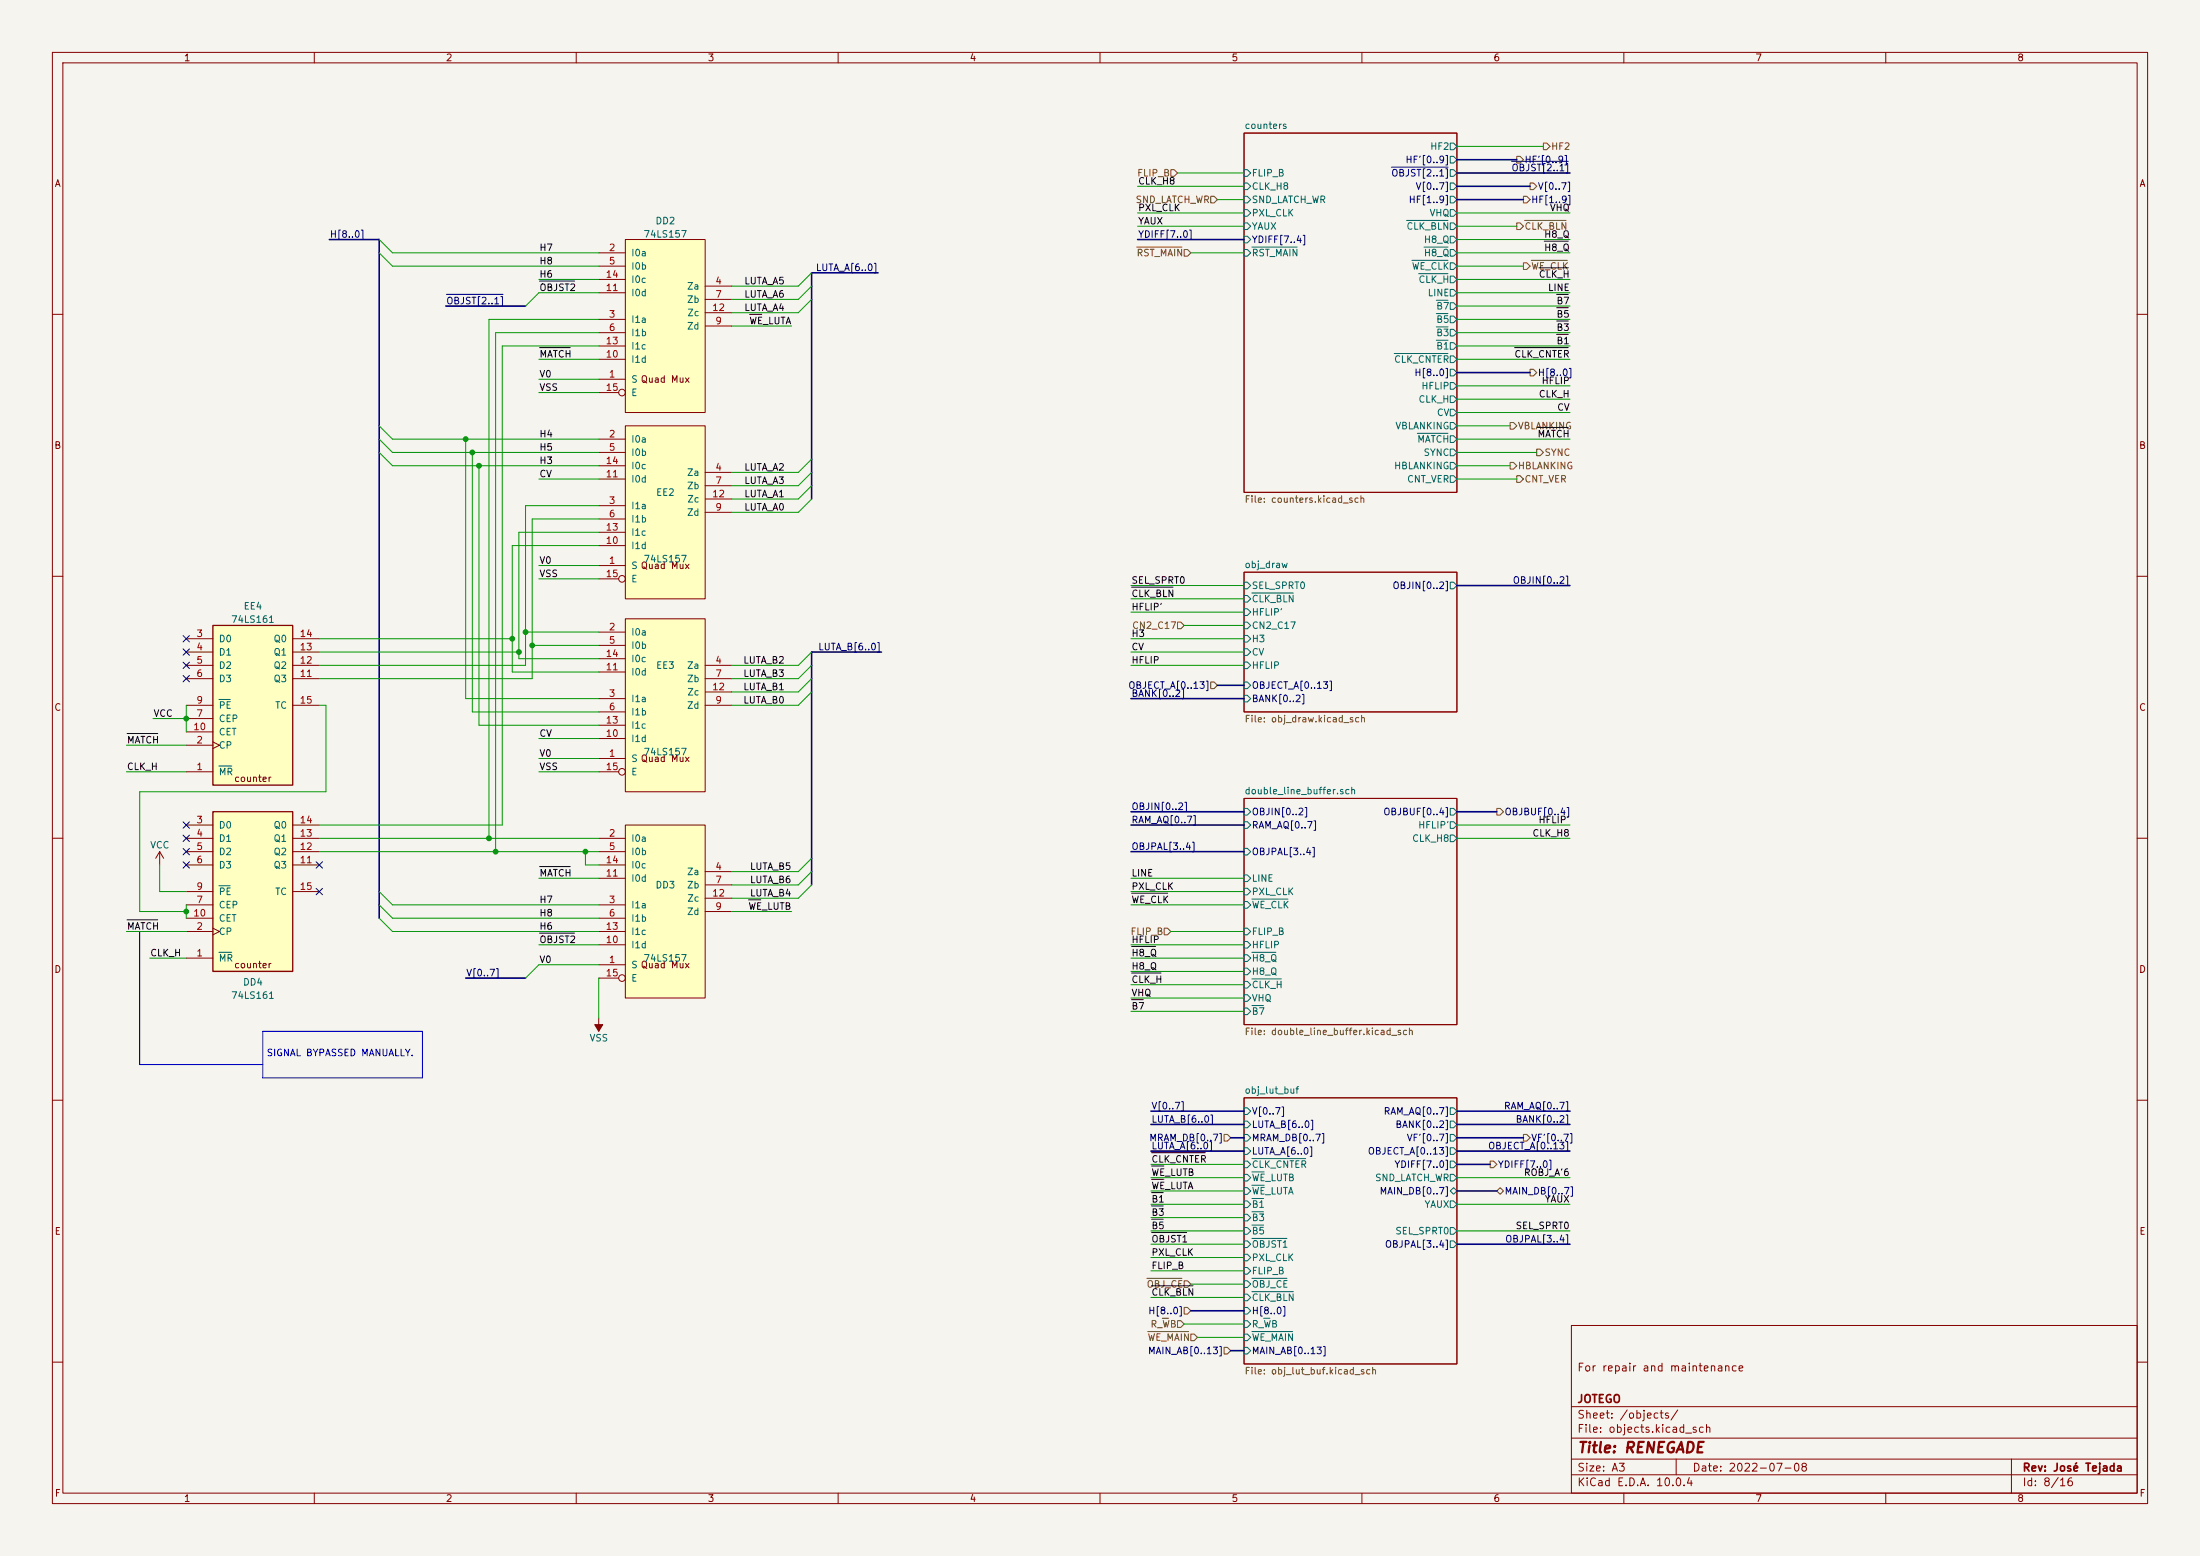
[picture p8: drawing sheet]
<svg xmlns="http://www.w3.org/2000/svg" width="420mm" height="297mm" viewBox="0 0 420 297" stroke-linecap="round" stroke-linejoin="round" font-family="sans-serif">
<path d="M0 0h420v297h-420z" fill="#f5f4ef" stroke="#f5f4ef" stroke-width=".19"/>
<g fill="none" stroke="#840000" stroke-width=".19">
<path d="M10 10h400v277h-400zM12 12h396v273h-396zM60 10v2M110 10v2M160 10v2M210 10v2M260 10v2M310 10v2M360 10v2M237.5 25.4h40.6v68.6h-40.6zM10 60h2M408 60h2"/>
<path d="M10 110h2M237.5 109.2h40.6v26.7h-40.6zM408 110h2M10 160h2M237.5 152.4h40.6v43.2h-40.6zM408 160h2M10 210h2M237.5 209.6h40.6v50.7h-40.6zM408 210h2M300 253h108v32h-108zM10 260h2M300 278.5h108"/>
<path d="M300 274.5h108M300 268.5h108M320 278.5v3M384 278.5v6.5M408 260h2M60 285v2M110 285v2M160 285v2M210 285v2M260 285v2M300 281.5h108M310 285v2"/>
<path d="M360 285v2"/>
</g>
<g fill="none" stroke="#006464" stroke-width=".19">
<path d="M237.5 32.4h.6l.7 .6-.7 .7h-.6zM237.5 37.5h.6l.7 .6-.7 .6h-.6zM237.5 34.9h.6l.7 .7-.7 .6h-.6zM276.9 29.8h.6l.6 .7-.6 .6h-.6zM276.9 32.4h.6l.6 .6-.6 .7h-.6zM276.9 34.9h.6l.6 .7-.6 .6h-.6zM276.9 37.5h.6l.6 .6-.6 .6h-.6zM276.9 27.3h.6l.6 .6-.6 .7h-.6zM237.5 42.5h.6l.7 .7-.7 .6h-.6zM237.5 40h.6l.7 .6-.7 .7h-.6zM237.5 47.6h.6l.7 .7-.7 .6h-.6zM237.5 45.1h.6l.7 .6-.7 .7h-.6z"/>
<path d="M239 47.2h8.6M268.5 42.1h7.9M269.5 49.7h6.9M270.8 52.2h5.6M271.8 47.2h4.6M274.2 59.9h2.2M274.2 57.3h2.2M276.9 42.5h.6l.6 .7-.6 .6h-.6zM276.9 40h.6l.6 .6-.6 .7h-.6zM276.9 45.1h.6l.6 .6-.6 .7h-.6zM276.9 47.6h.6l.6 .7-.6 .6h-.6zM276.9 50.2h.6l.6 .6-.6 .6h-.6z"/>
<path d="M276.9 52.7h.6l.6 .6-.6 .7h-.6zM276.9 55.2h.6l.6 .7-.6 .6h-.6zM276.9 57.8h.6l.6 .6-.6 .7h-.6zM266.2 67.5h10.2M274.2 62.4h2.2M274.2 64.9h2.2M276.9 67.9h.6l.6 .7-.6 .6h-.6zM276.9 78.1h.6l.6 .6-.6 .7h-.6zM276.9 75.6h.6l.6 .6-.6 .6h-.6zM276.9 70.5h.6l.6 .6-.6 .7h-.6zM276.9 73h.6l.6 .7-.6 .6h-.6zM276.9 62.9h.6l.6 .6-.6 .6h-.6z"/>
<path d="M276.9 60.3h.6l.6 .7-.6 .6h-.6zM276.9 65.4h.6l.6 .6-.6 .7h-.6zM270.6 82.7h5.8M276.9 88.3h.6l.6 .6-.6 .6h-.6zM276.9 80.6h.6l.6 .7-.6 .6h-.6zM276.9 83.2h.6l.6 .6-.6 .7h-.6zM276.9 85.7h.6l.6 .7-.6 .6h-.6zM276.9 90.8h.6l.6 .6-.6 .7h-.6zM237.5 111.1h.6l.7 .7-.7 .6h-.6zM237.5 113.7h.6l.7 .6-.7 .6h-.6zM237.5 116.2h.6l.7 .6-.7 .7h-.6zM237.5 118.7h.6l.7 .7-.7 .6h-.6z"/>
<path d="M239 113.2h7.9M276.9 111.1h.6l.6 .7-.6 .6h-.6zM237.5 132.7h.6l.7 .7-.7 .6h-.6zM237.5 121.3h.6l.7 .6-.7 .7h-.6zM237.5 123.8h.6l.7 .7-.7 .6h-.6zM237.5 130.2h.6l.7 .6-.7 .6h-.6zM237.5 126.4h.6l.7 .6-.7 .6h-.6zM237.5 156.8h.6l.7 .7-.7 .6h-.6zM237.5 154.3h.6l.7 .6-.7 .7h-.6zM276.9 154.3h.6l.6 .6-.6 .7h-.6zM276.9 156.8h.6l.6 .7-.6 .6h-.6zM276.9 159.4h.6l.6 .6-.6 .7h-.6z"/>
<path d="M237.5 167h.6l.7 .6-.7 .7h-.6zM237.5 169.5h.6l.7 .7-.7 .6h-.6zM237.5 172.1h.6l.7 .6-.7 .7h-.6zM237.5 179.7h.6l.7 .6-.7 .7h-.6zM237.5 177.2h.6l.7 .6-.7 .6h-.6zM237.5 161.9h.6l.7 .7-.7 .6h-.6zM239 171.6h6.9M237.5 192.4h.6l.7 .6-.7 .7h-.6zM237.5 182.2h.6l.7 .7-.7 .6h-.6zM237.5 184.8h.6l.7 .6-.7 .7h-.6zM237.5 187.3h.6l.7 .7-.7 .6h-.6zM237.5 189.9h.6l.7 .6-.7 .6h-.6z"/>
<path d="M239 191.9h2.2M239 181.8h4.6M239 186.9h5.6M237.5 211.5h.6l.7 .6-.7 .6h-.6zM237.5 214h.6l.7 .6-.7 .7h-.6zM237.5 219.1h.6l.7 .6-.7 .6h-.6zM237.5 216.5h.6l.7 .7-.7 .6h-.6zM276.9 214h.6l.6 .6-.6 .7h-.6zM276.9 219.1h.6l.6 .6-.6 .6h-.6zM276.9 216.5h.6l.6 .7-.6 .6h-.6zM276.9 211.5h.6l.6 .6-.6 .6h-.6zM237.5 221.6h.6l.7 .6-.7 .7h-.6z"/>
<path d="M237.5 224.2h.6l.7 .6-.7 .6h-.6zM237.5 234.3h.6l.7 .6-.7 .7h-.6zM237.5 226.7h.6l.7 .6-.7 .7h-.6zM237.5 236.9h.6l.7 .6-.7 .6h-.6zM237.5 239.4h.6l.7 .6-.7 .7h-.6zM237.5 229.2h.6l.7 .7-.7 .6h-.6zM237.5 231.8h.6l.7 .6-.7 .6h-.6zM239 221.1h10.3M239 223.7h2.3M239 233.8h2.2M239 226.2h2.3M239 236.4h6.7"/>
<path d="M239 228.8h2.2M239 231.3h2.2M276.9 234.3h.6l.6 .6-.6 .7h-.6zM276.9 224.2h.6l.6 .6-.6 .6h-.6zM276.9 221.6h.6l.6 .6-.6 .7h-.6zM276.9 236.9h.6l.6 .6-.6 .6h-.6zM276.9 227.3l.6-.6 .6 .6-.6 .7zM276.9 229.2h.6l.6 .7-.6 .6h-.6zM237.5 241.9h.6l.7 .7-.7 .6h-.6zM237.5 247h.6l.7 .6-.7 .7h-.6zM237.5 244.5h.6l.7 .6-.7 .6h-.6zM237.5 249.6h.6l.7 .6-.7 .6h-.6z"/>
<path d="M237.5 257.2h.6l.7 .6-.7 .6h-.6zM237.5 252.1h.6l.7 .6-.7 .7h-.6zM237.5 254.6h.6l.7 .7-.7 .6h-.6zM239 246.5h7.9M239 244h6.7M239 254.2h7.8M241.2 251.6h1.2"/>
</g>
<path d="M265.6 31.9h10.8" fill="none" stroke="#000084" stroke-width=".19"/>
<path d="M119.4 81.3h15.2v33h-15.2z" fill="#ffffc2"/>
<g fill="none" stroke="#840000" stroke-width=".19">
<path d="M114.3 83.8h5.1M114.3 96.5h5.1M114.3 86.4h5.1M114.3 99.1h5.1M114.3 91.4h5.1M114.3 88.9h5.1M119.4 81.3h15.2v33h-15.2zM134.6 90.2h5.1M134.6 92.7h5.1M134.6 97.8h5.1M134.6 95.3h5.1M114.3 108h5.1"/>
<path d="M114.3 104.1h5.1M114.3 101.6h5.1M114.3 110.5h3.8"/>
<circle cx="118.7" cy="110.5" r=".63"/>
</g>
<path d="M119.4 118.1h15.2v33h-15.2z" fill="#ffffc2"/>
<g fill="none" stroke="#840000" stroke-width=".19">
<path d="M119.4 118.1h15.2v33h-15.2zM114.3 120.7h5.1M114.3 133.4h5.1M114.3 123.2h5.1M114.3 135.9h5.1M114.3 128.3h5.1M114.3 138.4h5.1M114.3 125.7h5.1M134.6 127h5.1M134.6 129.5h5.1M134.6 134.6h5.1M134.6 132.1h5.1"/>
<path d="M114.3 144.8h5.1M114.3 141h5.1M114.3 147.3h3.8"/>
<circle cx="118.7" cy="147.3" r=".63"/>
</g>
<path d="M119.4 157.5h15.2v33h-15.2z" fill="#ffffc2"/>
<g fill="none" stroke="#840000" stroke-width=".19">
<path d="M119.4 157.5h15.2v33h-15.2zM114.3 160h5.1M114.3 172.7h5.1M114.3 162.6h5.1M114.3 175.3h5.1M114.3 167.6h5.1M114.3 177.8h5.1M114.3 165.1h5.1M134.6 166.4h5.1M134.6 168.9h5.1M134.6 174h5.1M134.6 171.5h5.1"/>
<path d="M114.3 184.2h5.1M114.3 180.3h5.1M114.3 186.7h3.8"/>
<circle cx="118.7" cy="186.7" r=".63"/>
</g>
<path d="M40.6 154.9h15.3v30.5h-15.3z" fill="#ffffc2"/>
<path d="M40.6 154.9h15.3v30.5h-15.3z" fill="none" stroke="#840000" stroke-width=".25"/>
<g fill="none" stroke="#840000" stroke-width=".19">
<path d="M35.6 157.5h5M55.9 157.5h5.1M30.5 162.6l-.8 1.2M30.5 162.6l.7 1.2M30.5 162.6v2.5M35.6 177.8h5M35.6 160h5M35.6 162.6h5M35.6 165.1h5M35.6 172.7h5M35.6 170.2h5M35.6 175.3h5"/>
<path d="M40.6 177.2l1.3 .6-1.3 .6M55.9 160h5.1M55.9 162.6h5.1M55.9 165.1h5.1M55.9 170.2h5.1M35.6 182.9h5"/>
</g>
<path d="M41.8 169.1h2.1M41.8 181.8h2.5" fill="none" stroke="#006464" stroke-width=".19"/>
<path d="M40.6 119.4h15.3v30.5h-15.3z" fill="#ffffc2"/>
<path d="M40.6 119.4h15.3v30.5h-15.3z" fill="none" stroke="#840000" stroke-width=".25"/>
<g fill="none" stroke="#840000" stroke-width=".19">
<path d="M35.6 121.9h5M35.6 124.5h5M35.6 127h5M35.6 129.5h5M35.6 137.2h5M35.6 134.6h5M35.6 139.7h5M55.9 121.9h5.1M55.9 124.5h5.1M55.9 127h5.1M55.9 129.5h5.1M55.9 134.6h5.1"/>
<path d="M35.6 147.3h5M35.6 142.2h5M40.6 141.6l1.3 .6-1.3 .7M114.3 194.3v2.6"/>
</g>
<path d="M41.8 133.5h2.1M41.8 146.2h2.5" fill="none" stroke="#006464" stroke-width=".19"/>
<path d="M113.5 195.6h1.6l-.8 1.3z" fill="#840000" stroke="#840000" stroke-width=".19"/>
<path d="M119.4 45.7h15.2v33h-15.2z" fill="#ffffc2"/>
<g fill="none" stroke="#840000" stroke-width=".19">
<path d="M114.3 48.3h5.1M114.3 50.8h5.1M114.3 55.9h5.1M114.3 53.3h5.1M119.4 45.7h15.2v33h-15.2zM134.6 54.6h5.1M134.6 57.2h5.1M134.6 59.7h5.1M114.3 72.4h5.1M114.3 61h5.1M114.3 63.5h5.1M114.3 68.6h5.1"/>
<path d="M114.3 66h5.1M114.3 74.9h3.8M134.6 62.2h5.1"/>
<circle cx="118.7" cy="74.9" r=".63"/>
</g>
<g fill="none" stroke="#725600" stroke-width=".19">
<path d="M223.5 32.4h.7l.6 .6-.6 .7h-.7zM231.1 37.5h.7l.6 .6-.6 .6h-.7zM289.6 29.8h.6l.6 .7-.6 .6h-.6zM290.8 37.5h.7l.6 .6-.6 .6h-.7zM292.1 34.9h.6l.7 .7-.7 .6h-.6zM294.6 27.3h.7l.6 .6-.6 .7h-.7zM217 47.2h8.6M226.1 47.6h.6l.6 .7-.6 .6h-.6zM289.6 42.5h.6l.6 .7-.6 .6h-.6zM290.8 50.2h.7l.6 .6-.6 .6h-.7zM291.1 42.1h7.9M292.3 49.7h6.9"/>
<path d="M292.1 70.5h.6l.7 .6-.7 .7h-.6zM288.3 80.6h.6l.7 .7-.7 .6h-.6zM288.3 88.3h.6l.7 .6-.7 .6h-.6zM289.6 90.8h.6l.6 .6-.6 .7h-.6zM293.4 85.7h.6l.6 .7-.6 .6h-.6zM224.8 118.7h.6l.7 .7-.7 .6h-.6zM231.1 130.2h.7l.6 .6-.6 .6h-.7zM285.7 154.3h.7l.6 .6-.6 .7h-.7zM222.2 177.2h.7l.6 .6-.6 .6h-.7zM233.7 216.5h.6l.6 .7-.6 .6h-.6zM290.8 216.5h.7l.6 .7-.6 .6h-.7zM284.5 221.6h.6l.6 .6-.6 .7h-.6z"/>
<path d="M285.7 227.3l.7-.6 .6 .6-.6 .7zM218.9 244h6.7M219.1 254.2h7.8M221.9 251.6h1.2M224.8 252.1h.6l.7 .6-.7 .7h-.6zM226.1 249.6h.6l.6 .6-.6 .6h-.6zM226.1 244.5h.6l.6 .6-.6 .6h-.6zM227.3 254.6h.7l.6 .7-.6 .6h-.7zM233.7 257.2h.6l.6 .6-.6 .6h-.6z"/>
</g>
<g fill="none" stroke="#0f0f0f" stroke-width=".19">
<path d="M103 53.7h6.7M293.8 51.1h5.6M294.8 46h4.6M297.2 56.2h2.2M297.2 58.7h2.2M103 66.4h5.9M143.1 60h2.3M289.1 66.4h10.3M297.2 61.3h2.2M297.2 63.8h2.2M293.5 81.6h5.9M216 112.1h7.9"/>
<path d="M24.3 140h5.8M24.3 175.6h5.8M103 178.1h6.7M103 165.4h5.9M142.9 171.8h2.3M216 170.5h6.9M216 190.8h2.3M216 185.7h5.6M216 180.7h4.6M219.8 230.2h2.3M219.8 232.7h2.3M219.8 235.3h6.7"/>
<path d="M219.8 225.1h2.4M219.8 222.6h2.4M219.8 220h10.3M219.8 227.6h2.3M219.8 245.4h7.9"/>
</g>
<g fill="none" stroke="#000084" stroke-width=".19">
<path d="M288.6 30.8h10.8M85.2 56.2h10.8M35 128.9l1.2 1.2M35 123.9l1.2 1.2M35 126.4l1.2 1.2M35 121.3l1.2 1.2M36.2 128.9l-1.2 1.2M36.2 123.9l-1.2 1.2M36.2 126.4l-1.2 1.2M36.2 121.3l-1.2 1.2M35 159.4l1.2 1.2M35 156.9l1.2 1.2"/>
<path d="M36.2 159.4l-1.2 1.2M36.2 156.9l-1.2 1.2M35 164.5l1.2 1.2M35 162l1.2 1.2M36.2 164.5l-1.2 1.2M36.2 162l-1.2 1.2M60.4 169.6l1.2 1.2M60.4 164.5l1.2 1.2M61.6 169.6l-1.2 1.2M61.6 164.5l-1.2 1.2"/>
</g>
<path d="M26.7 177.8v25.4h23.5M50.2 196.9h30.4v8.8h-30.4z" fill="none" stroke="#0000c2" stroke-width=".19"/>
<g fill="none" stroke="#000084" stroke-width=".3">
<path d="M278.1 30.5h11.5M278.1 38.1h12.7M278.1 33h21.6M278.1 35.6h14M62.9 45.7h9.5v129.6M85.1 58.4h15.2M167.6 52.1h-12.7v43.2M217.2 45.7h20.3M278.1 71.1h14M278.1 111.8h21.6M168.3 124.5h-13.4v44.4M215.9 133.4h21.6"/>
<path d="M232.4 130.8h5.1M215.9 157.5h21.6M215.9 154.9h21.6M278.1 154.9h7.6M215.9 162.6h21.6M88.9 186.7h11.4M219.7 219.7h17.8M219.7 212.1h17.8M219.7 214.6h17.8M234.9 217.2h2.6M278.1 219.7h21.6M278.1 212.1h21.6"/>
<path d="M278.1 214.6h21.6M278.1 217.2h12.7M278.1 237.5h21.6M278.1 222.2h6.4M278.1 227.3h7.6M227.3 250.2h10.2M234.9 257.8h2.6"/>
</g>
<g fill="none" stroke="#009600" stroke-width=".19">
<path d="M217.2 35.6h20.3M224.8 33h12.7M232.4 38.1h5.1M278.1 27.9h16.5M72.4 48.3l2.5 2.5h39.4M72.4 45.7l2.5 2.6h39.4M102.9 53.3h11.4M114.3 55.9h-11.4l-2.6 2.5M154.9 54.6l-2.5 2.6h-12.7M154.9 52.1l-2.5 2.5h-12.7M154.9 57.2l-2.5 2.5h-12.7M217.2 43.2h20.3"/>
<path d="M217.2 40.6h20.3M227.3 48.3h10.2M278.1 43.2h11.5M278.1 40.6h21.6M278.1 58.4h21.6M278.1 55.9h21.6M278.1 50.8h12.7M278.1 48.3h21.6M278.1 45.7h21.6M278.1 53.3h21.6M102.9 68.6h11.4M102.9 74.9h11.4"/>
<path d="M102.9 72.4h11.4M114.3 66h-18.4v91.5h-34.9M114.3 61h-21v99M114.3 63.5h-19.7v99.1M139.7 62.2h11.4M278.1 61h21.6M278.1 68.6h21.6M278.1 63.5h21.6M278.1 76.2h21.6M278.1 78.7h21.6M278.1 73.7h21.6M278.1 66h21.6"/>
<path d="M72.4 86.4l2.5 2.5h39.4M72.4 81.3l2.5 2.5h39.4M72.4 83.8l2.5 2.6h39.4M88.9 83.8v49.6h25.4M90.2 86.4v49.5h24.1M91.4 88.9v49.5h22.9M102.9 91.4h11.4M114.3 96.5h-14v30.5h-39.3M114.3 99.1h-12.7v30.4h-40.6M154.9 90.2l-2.5 2.5h-12.7M154.9 92.7l-2.5 2.6h-12.7M154.9 87.6l-2.5 2.6h-12.7"/>
<path d="M154.9 95.3l-2.5 2.5h-12.7M278.1 88.9h10.2M278.1 83.8h21.6M278.1 91.4h11.5M278.1 86.4h15.3M278.1 81.3h10.2M102.9 110.5h11.4M102.9 108h11.4M114.3 101.6h-15.2v24.1h15.2M114.3 104.1h-16.5v24.2h16.5M215.9 111.8h21.6M215.9 114.3h21.6"/>
<path d="M215.9 116.8h21.6M226.1 119.4h11.4M29.2 137.2h6.4M35.6 134.6v5.1M61 121.9h36.8M61 124.5h38.1M61 134.6h1.2v16.5h-35.5v22.9h8.9M100.3 120.7h14M101.6 123.2h12.7M154.9 124.5l-2.5 2.5h-12.7M154.9 127l-2.5 2.5h-12.7M154.9 129.5l-2.5 2.6h-12.7"/>
<path d="M154.9 132.1l-2.5 2.5h-12.7M215.9 127h21.6M215.9 121.9h21.6M215.9 124.5h21.6M24.1 147.3h11.5M24.1 142.2h11.5M102.9 147.3h11.4M102.9 141h11.4M102.9 144.8h11.4M278.1 157.5h21.6M24.1 177.8h11.5M30.5 165.1v5.1h5.1"/>
<path d="M35.6 172.7v2.6M61 162.6h53.3M61 160h53.3M72.4 170.2l2.5 2.5h39.4M72.4 175.3l2.5 2.5h39.4M72.4 172.7l2.5 2.6h39.4M102.9 167.6h11.4M111.8 162.6v2.5h2.5M139.7 174h11.4M154.9 163.8l-2.5 2.6h-12.7M154.9 166.4l-2.5 2.5h-12.7M154.9 168.9l-2.5 2.6h-12.7"/>
<path d="M215.9 172.7h21.6M215.9 170.2h21.6M215.9 167.6h21.6M223.5 177.8h14M278.1 160h21.6M28.6 182.9h7M102.9 180.3h11.4M114.3 186.7v7.6M114.3 184.2h-11.4l-2.6 2.5M215.9 180.3h21.6M215.9 182.9h21.6M215.9 185.4h21.6"/>
<path d="M215.9 190.5h21.6M215.9 188h21.6M215.9 193h21.6M219.7 227.3h17.8M219.7 237.5h17.8M219.7 232.4h17.8M219.7 234.9h17.8M219.7 229.9h17.8M219.7 222.2h17.8M219.7 224.8h17.8M278.1 234.9h21.6M278.1 229.9h21.6"/>
<path d="M278.1 224.8h21.6M219.7 242.6h17.8M219.7 240h17.8M219.7 247.6h17.8M226.1 252.7h11.4M227.3 245.1h10.2M228.6 255.3h8.9"/>
</g>
<g fill="#009600" stroke="#009600" stroke-width=".19">
<circle cx="35.6" cy="174" r=".46"/>
<circle cx="35.6" cy="137.2" r=".46"/>
<circle cx="91.4" cy="88.9" r=".46"/>
<circle cx="90.2" cy="86.4" r=".46"/>
<circle cx="88.9" cy="83.8" r=".46"/>
<circle cx="94.6" cy="162.6" r=".46"/>
<circle cx="93.3" cy="160" r=".46"/>
<circle cx="111.8" cy="162.6" r=".46"/>
<circle cx="100.3" cy="120.7" r=".46"/>
<circle cx="97.8" cy="121.9" r=".46"/>
<circle cx="99.1" cy="124.5" r=".46"/>
<circle cx="101.6" cy="123.2" r=".46"/>
</g>
<text font-size="2" fill="#840000" x="301" y="277.8">Title: RENEGADE</text>
<g font-size="1.5" fill="#840000">
<text x="301" y="262.1">For repair and maintenance</text>
<text x="301" y="268.1">JOTEGO</text>
<text x="301" y="273.8">File: objects.kicad_sch</text>
<text x="301" y="271.1">Sheet: /objects/</text>
<text x="301" y="281.2">Size: A3</text>
<text x="323" y="281.2">Date: 2022-07-08</text>
<text x="386" y="281.2">Rev: José Tejada</text>
<text x="301" y="284">KiCad E.D.A. 10.0.4</text>
<text x="386" y="284">Id: 8/16</text>
</g>
<g font-size="1.3" fill="#840000">
<text x="35" y="12">1</text>
<text x="85" y="12">2</text>
<text x="135" y="12">3</text>
<text x="185" y="12">4</text>
<text x="235" y="12">5</text>
<text x="285" y="12">6</text>
<text x="335" y="12">7</text>
<text x="385" y="12">8</text>
<text x="10.3" y="36">A</text>
<text x="408.3" y="36">A</text>
<text x="10.3" y="86">B</text>
<text x="408.2" y="86">B</text>
<text x="10.3" y="136">C</text>
<text x="408.2" y="136">C</text>
<text x="44.6" y="149.6">counter</text>
<text x="10.3" y="186">D</text>
<text x="44.6" y="185.1">counter</text>
<text x="408.2" y="186">D</text>
<text x="10.3" y="236">E</text>
<text x="408.3" y="236">E</text>
<text x="10.3" y="286">F</text>
<text x="35" y="287">1</text>
<text x="85" y="287">2</text>
<text x="135" y="287">3</text>
<text x="185" y="287">4</text>
<text x="235" y="287">5</text>
<text x="285" y="287">6</text>
<text x="335" y="287">7</text>
<text x="385" y="287">8</text>
<text x="408.3" y="286">F</text>
</g>
<g font-size="1.3" fill="#006464">
<text x="237.5" y="24.9">counters</text>
<text x="272.9" y="28.9">HF2</text>
<text x="238.9" y="34">FLIP_B</text>
<text x="238.9" y="41.6">PXL_CLK</text>
<text x="238.9" y="39.1">SND_LATCH_WR</text>
<text x="238.9" y="36.5">CLK_H8</text>
<text x="272.8" y="41.6">VHQ</text>
<text x="122.8" y="45.7">74LS157</text>
<text x="125" y="43.1">DD2</text>
<text x="238.9" y="44.2">YAUX</text>
<text x="268.4" y="44.2">CLK_BLN</text>
<text x="271.7" y="46.7">H8_Q</text>
<text x="120.4" y="49.2">I0a</text>
<text x="120.4" y="51.8">I0b</text>
<text x="238.9" y="49.2">RST_MAIN</text>
<text x="269.4" y="51.8">WE_CLK</text>
<text x="271.7" y="49.2">H8_Q</text>
<text x="120.4" y="56.9">I0d</text>
<text x="120.4" y="54.3">I0c</text>
<text x="131" y="55.6">Za</text>
<text x="131" y="58.1">Zb</text>
<text x="270.7" y="54.3">CLK_H</text>
<text x="272.4" y="56.9">LINE</text>
<text x="274.1" y="59.4">B7</text>
<text x="120.4" y="61.9">I1a</text>
<text x="120.4" y="64.5">I1b</text>
<text x="131" y="63.2">Zd</text>
<text x="131.1" y="60.7">Zc</text>
<text x="274.1" y="64.5">B3</text>
<text x="274.1" y="61.9">B5</text>
<text x="120.4" y="69.6">I1d</text>
<text x="120.4" y="67">I1c</text>
<text x="266" y="69.6">CLK_CNTER</text>
<text x="274.1" y="67">B1</text>
<text x="120.4" y="73.4">S Quad Mux</text>
<text x="120.4" y="75.9">E</text>
<text x="270.7" y="77.2">CLK_H</text>
<text x="271.2" y="74.6">HFLIP</text>
<text x="266.3" y="82.3">VBLANKING</text>
<text x="274.2" y="79.7">CV</text>
<text x="120.4" y="84.8">I0a</text>
<text x="120.4" y="87.3">I0b</text>
<text x="120.4" y="89.9">I0c</text>
<text x="266" y="89.9">HBLANKING</text>
<text x="270.4" y="84.8">MATCH</text>
<text x="271.7" y="87.3">SYNC</text>
<text x="120.4" y="92.4">I0d</text>
<text x="125.1" y="95">EE2</text>
<text x="131" y="91.1">Za</text>
<text x="131" y="93.7">Zb</text>
<text x="268.5" y="92.4">CNT_VER</text>
<text x="120.4" y="97.5">I1a</text>
<text x="120.4" y="100">I1b</text>
<text x="131" y="98.8">Zd</text>
<text x="131.1" y="96.2">Zc</text>
<text x="120.4" y="105.1">I1d</text>
<text x="120.4" y="102.6">I1c</text>
<text x="122.8" y="107.7">74LS157</text>
<text x="120.4" y="108.9">S Quad Mux</text>
<text x="120.4" y="111.5">E</text>
<text x="237.5" y="108.7">obj_draw</text>
<text x="238.9" y="112.7">SEL_SPRT0</text>
<text x="44" y="119.2">74LS161</text>
<text x="46.4" y="116.7">EE4</text>
<text x="238.9" y="115.3">CLK_BLN</text>
<text x="238.9" y="117.8">HFLIP'</text>
<text x="41.7" y="122.9">D0</text>
<text x="41.7" y="125.4">D1</text>
<text x="52.1" y="125.4">Q1</text>
<text x="52.1" y="122.9">Q0</text>
<text x="120.4" y="121.6">I0a</text>
<text x="120.4" y="124.2">I0b</text>
<text x="238.9" y="120.4">CN2_C17</text>
<text x="238.9" y="122.9">H3</text>
<text x="238.9" y="125.4">CV</text>
<text x="41.7" y="128">D2</text>
<text x="41.7" y="130.5">D3</text>
<text x="52.1" y="130.5">Q3</text>
<text x="52.1" y="128">Q2</text>
<text x="120.4" y="129.2">I0d</text>
<text x="120.4" y="126.7">I0c</text>
<text x="125.1" y="128">EE3</text>
<text x="131" y="128">Za</text>
<text x="131" y="130.5">Zb</text>
<text x="238.9" y="128">HFLIP</text>
<text x="41.7" y="135.6">PE</text>
<text x="52.4" y="135.6">TC</text>
<text x="120.4" y="134.3">I1a</text>
<text x="120.4" y="136.9">I1b</text>
<text x="131" y="135.6">Zd</text>
<text x="131.1" y="133.1">Zc</text>
<text x="41.7" y="143.2">CP</text>
<text x="41.7" y="138.1">CEP</text>
<text x="41.7" y="140.7">CET</text>
<text x="120.4" y="141.9">I1d</text>
<text x="120.4" y="139.4">I1c</text>
<text x="41.7" y="148.3">MR</text>
<text x="120.4" y="145.8">S Quad Mux</text>
<text x="120.4" y="148.3">E</text>
<text x="122.8" y="144.5">74LS157</text>
<text x="237.5" y="151.9">double_line_buffer.sch</text>
<text x="41.7" y="158.5">D0</text>
<text x="41.7" y="161">D1</text>
<text x="52.1" y="161">Q1</text>
<text x="52.1" y="158.5">Q0</text>
<text x="120.4" y="161">I0a</text>
<text x="269.5" y="161">CLK_H8</text>
<text x="270.6" y="158.5">HFLIP'</text>
<text x="28.6" y="162.3">VCC</text>
<text x="41.7" y="163.5">D2</text>
<text x="41.7" y="166.1">D3</text>
<text x="52.1" y="166.1">Q3</text>
<text x="52.1" y="163.5">Q2</text>
<text x="120.4" y="163.5">I0b</text>
<text x="120.4" y="166.1">I0c</text>
<text x="131" y="167.3">Za</text>
<text x="41.7" y="173.7">CEP</text>
<text x="41.7" y="171.2">PE</text>
<text x="52.4" y="171.2">TC</text>
<text x="120.4" y="173.7">I1a</text>
<text x="120.4" y="168.6">I0d</text>
<text x="125" y="169.9">DD3</text>
<text x="131" y="169.9">Zb</text>
<text x="131.1" y="172.4">Zc</text>
<text x="238.9" y="168.6">LINE</text>
<text x="238.9" y="171.2">PXL_CLK</text>
<text x="238.9" y="173.7">WE_CLK</text>
<text x="41.7" y="178.8">CP</text>
<text x="41.7" y="176.2">CET</text>
<text x="120.4" y="176.2">I1b</text>
<text x="120.4" y="178.8">I1c</text>
<text x="131" y="175">Zd</text>
<text x="238.9" y="178.8">FLIP_B</text>
<text x="41.7" y="183.9">MR</text>
<text x="120.4" y="185.1">S Quad Mux</text>
<text x="120.4" y="181.3">I1d</text>
<text x="122.8" y="183.9">74LS157</text>
<text x="238.9" y="181.3">HFLIP</text>
<text x="238.9" y="183.9">H8_Q</text>
<text x="44" y="191">74LS161</text>
<text x="46.3" y="188.4">DD4</text>
<text x="120.4" y="187.7">E</text>
<text x="238.9" y="186.4">H8_Q</text>
<text x="238.9" y="188.9">CLK_H</text>
<text x="238.9" y="191.5">VHQ</text>
<text x="238.9" y="194">B7</text>
<text x="112.4" y="199.1">VSS</text>
<text x="237.5" y="209.1">obj_lut_buf</text>
<text x="238.9" y="223.2">CLK_CNTER</text>
<text x="238.9" y="225.8">WE_LUTB</text>
<text x="262.4" y="225.8">SND_LATCH_WR</text>
<text x="238.9" y="228.3">WE_LUTA</text>
<text x="238.9" y="230.8">B1</text>
<text x="238.9" y="233.4">B3</text>
<text x="271.8" y="230.8">YAUX</text>
<text x="238.9" y="235.9">B5</text>
<text x="238.9" y="238.5">OBJST1</text>
<text x="266.3" y="235.9">SEL_SPRT0</text>
<text x="238.9" y="243.5">FLIP_B</text>
<text x="238.9" y="241">PXL_CLK</text>
<text x="238.9" y="248.6">CLK_BLN</text>
<text x="238.9" y="246.1">OBJ_CE</text>
<text x="238.9" y="253.7">R_WB</text>
<text x="238.9" y="256.2">WE_MAIN</text>
</g>
<g font-size="1.3" fill="#725600">
<text x="296" y="28.9">HF2</text>
<text x="217" y="34">FLIP_B</text>
<text x="216.7" y="39.1">SND_LATCH_WR</text>
<text x="290.9" y="44.2">CLK_BLN</text>
<text x="216.9" y="49.2">RST_MAIN</text>
<text x="292.2" y="51.8">WE_CLK</text>
<text x="289.7" y="82.3">VBLANKING</text>
<text x="289.7" y="89.9">HBLANKING</text>
<text x="294.7" y="87.3">SYNC</text>
<text x="290.9" y="92.4">CNT_VER</text>
<text x="237.5" y="96.3">File: counters.kicad_sch</text>
<text x="216" y="120.4">CN2_C17</text>
<text x="237.5" y="138.2">File: obj_draw.kicad_sch</text>
<text x="215.7" y="178.8">FLIP_B</text>
<text x="237.5" y="197.9">File: double_line_buffer.kicad_sch</text>
<text x="218.8" y="246.1">OBJ_CE</text>
<text x="219" y="256.2">WE_MAIN</text>
<text x="219.5" y="253.7">R_WB</text>
<text x="237.5" y="262.6">File: obj_lut_buf.kicad_sch</text>
</g>
<g font-size="1.3" fill="#0f0f0f">
<text x="217.2" y="35.5">CLK_H8</text>
<text x="217.2" y="40.6">PXL_CLK</text>
<text x="295.8" y="40.6">VHQ</text>
<text x="217.2" y="43.1">YAUX</text>
<text x="294.7" y="45.7">H8_Q</text>
<text x="102.9" y="50.8">H8</text>
<text x="102.9" y="53.3">H6</text>
<text x="102.9" y="48.2">H7</text>
<text x="293.7" y="53.3">CLK_H</text>
<text x="294.7" y="48.2">H8_Q</text>
<text x="102.9" y="55.8">OBJST2</text>
<text x="142" y="57.1">LUTA_A6</text>
<text x="142" y="59.7">LUTA_A4</text>
<text x="142" y="54.6">LUTA_A5</text>
<text x="295.4" y="55.8">LINE</text>
<text x="297" y="58.4">B7</text>
<text x="142.9" y="62.2">WE_LUTA</text>
<text x="297" y="63.5">B3</text>
<text x="297" y="60.9">B5</text>
<text x="102.9" y="68.5">MATCH</text>
<text x="289" y="68.5">CLK_CNTER</text>
<text x="297" y="66">B1</text>
<text x="102.9" y="74.9">VSS</text>
<text x="102.9" y="72.4">V0</text>
<text x="293.7" y="76.2">CLK_H</text>
<text x="294.2" y="73.6">HFLIP</text>
<text x="102.9" y="83.8">H4</text>
<text x="293.4" y="83.8">MATCH</text>
<text x="297.2" y="78.7">CV</text>
<text x="102.9" y="88.9">H3</text>
<text x="102.9" y="86.3">H5</text>
<text x="102.9" y="91.4">CV</text>
<text x="142" y="90.1">LUTA_A2</text>
<text x="142" y="95.2">LUTA_A1</text>
<text x="142" y="92.7">LUTA_A3</text>
<text x="142" y="97.8">LUTA_A0</text>
<text x="102.9" y="107.9">V0</text>
<text x="102.9" y="110.5">VSS</text>
<text x="215.9" y="111.7">SEL_SPRT0</text>
<text x="215.9" y="116.8">HFLIP'</text>
<text x="215.9" y="114.3">CLK_BLN</text>
<text x="215.9" y="121.9">H3</text>
<text x="215.9" y="124.4">CV</text>
<text x="141.8" y="129.5">LUTA_B3</text>
<text x="141.8" y="127">LUTA_B2</text>
<text x="215.9" y="127">HFLIP</text>
<text x="29.2" y="137.1">VCC</text>
<text x="141.8" y="134.6">LUTA_B0</text>
<text x="141.8" y="132">LUTA_B1</text>
<text x="24.1" y="142.2">MATCH</text>
<text x="102.9" y="140.9">CV</text>
<text x="24.1" y="147.3">CLK_H</text>
<text x="102.9" y="144.7">V0</text>
<text x="102.9" y="147.3">VSS</text>
<text x="292.4" y="160">CLK_H8</text>
<text x="293.6" y="157.4">HFLIP'</text>
<text x="102.9" y="167.6">MATCH</text>
<text x="143.1" y="166.3">LUTA_B5</text>
<text x="215.9" y="167.6">LINE</text>
<text x="102.9" y="172.7">H7</text>
<text x="142.8" y="174">WE_LUTB</text>
<text x="143.1" y="171.4">LUTA_B4</text>
<text x="143.1" y="168.9">LUTA_B6</text>
<text x="215.9" y="172.7">WE_CLK</text>
<text x="215.9" y="170.1">PXL_CLK</text>
<text x="24.1" y="177.8">MATCH</text>
<text x="102.9" y="175.2">H8</text>
<text x="102.9" y="177.8">H6</text>
<text x="28.6" y="182.8">CLK_H</text>
<text x="102.9" y="184.1">V0</text>
<text x="102.9" y="180.3">OBJST2</text>
<text x="215.9" y="185.4">H8_Q</text>
<text x="215.9" y="182.8">H8_Q</text>
<text x="215.9" y="180.3">HFLIP</text>
<text x="215.9" y="187.9">CLK_H</text>
<text x="215.9" y="190.5">VHQ</text>
<text x="215.9" y="193">B7</text>
<text x="219.7" y="227.3">WE_LUTA</text>
<text x="219.7" y="224.8">WE_LUTB</text>
<text x="219.7" y="222.2">CLK_CNTER</text>
<text x="290.8" y="224.8">ROBJ_A'6</text>
<text x="219.7" y="232.4">B3</text>
<text x="219.7" y="229.8">B1</text>
<text x="294.8" y="229.8">YAUX</text>
<text x="219.7" y="234.9">B5</text>
<text x="219.7" y="240">PXL_CLK</text>
<text x="219.7" y="237.5">OBJST1</text>
<text x="289.2" y="234.9">SEL_SPRT0</text>
<text x="219.7" y="242.5">FLIP_B</text>
<text x="219.7" y="247.6">CLK_BLN</text>
</g>
<g font-size="1.3" fill="#000084">
<text x="265.5" y="34">OBJST[2..1]</text>
<text x="268.2" y="31.5">HF'[0..9]</text>
<text x="288.4" y="33">OBJST[2..1]</text>
<text x="290.9" y="31.5">HF'[0..9]</text>
<text x="268.8" y="39.1">HF[1..9]</text>
<text x="270.1" y="36.5">V[0..7]</text>
<text x="292.2" y="39.1">HF[1..9]</text>
<text x="293.5" y="36.5">V[0..7]</text>
<text x="62.9" y="45.7">H[8..0]</text>
<text x="217.2" y="45.7">YDIFF[7..0]</text>
<text x="238.9" y="46.7">YDIFF[7..4]</text>
<text x="155.6" y="52">LUTA_A[6..0]</text>
<text x="85.1" y="58.4">OBJST[2..1]</text>
<text x="269.9" y="72.1">H[8..0]</text>
<text x="293.5" y="72.1">H[8..0]</text>
<text x="265.7" y="112.7">OBJIN[0..2]</text>
<text x="288.7" y="111.7">OBJIN[0..2]</text>
<text x="156.1" y="124.4">LUTA_B[6..0]</text>
<text x="215.3" y="131.8">OBJECT_A[0..13]</text>
<text x="238.9" y="131.8">OBJECT_A[0..13]</text>
<text x="215.9" y="133.3">BANK[0..2]</text>
<text x="238.9" y="134.3">BANK[0..2]</text>
<text x="215.9" y="154.9">OBJIN[0..2]</text>
<text x="238.9" y="155.9">OBJIN[0..2]</text>
<text x="264" y="155.9">OBJBUF[0..4]</text>
<text x="287.1" y="155.9">OBJBUF[0..4]</text>
<text x="215.9" y="157.4">RAM_AQ[0..7]</text>
<text x="238.9" y="158.5">RAM_AQ[0..7]</text>
<text x="215.9" y="162.5">OBJPAL[3..4]</text>
<text x="238.9" y="163.5">OBJPAL[3..4]</text>
<text x="88.9" y="186.7">V[0..7]</text>
<text x="219.7" y="212.1">V[0..7]</text>
<text x="219.7" y="214.6">LUTA_B[6..0]</text>
<text x="238.9" y="213.1">V[0..7]</text>
<text x="238.9" y="215.6">LUTA_B[6..0]</text>
<text x="264" y="213.1">RAM_AQ[0..7]</text>
<text x="266.3" y="215.6">BANK[0..2]</text>
<text x="287" y="212.1">RAM_AQ[0..7]</text>
<text x="289.2" y="214.6">BANK[0..2]</text>
<text x="219.3" y="218.1">MRAM_DB[0..7]</text>
<text x="219.7" y="219.7">LUTA_A[6..0]</text>
<text x="238.9" y="220.7">LUTA_A[6..0]</text>
<text x="238.9" y="218.1">MRAM_DB[0..7]</text>
<text x="261" y="220.7">OBJECT_A[0..13]</text>
<text x="268.5" y="218.1">VF'[0..7]</text>
<text x="284" y="219.7">OBJECT_A[0..13]</text>
<text x="292.2" y="218.1">VF'[0..7]</text>
<text x="266.1" y="223.2">YDIFF[7..0]</text>
<text x="285.9" y="223.2">YDIFF[7..0]</text>
<text x="263.3" y="228.3">MAIN_DB[0..7]</text>
<text x="287.1" y="228.3">MAIN_DB[0..7]</text>
<text x="264.3" y="238.5">OBJPAL[3..4]</text>
<text x="287.2" y="237.5">OBJPAL[3..4]</text>
<text x="219.1" y="251.2">H[8..0]</text>
<text x="238.9" y="251.2">H[8..0]</text>
<text x="219" y="258.8">MAIN_AB[0..13]</text>
<text x="238.9" y="258.8">MAIN_AB[0..13]</text>
</g>
<g font-size="1.3" fill="#a90000">
<text x="115.5" y="53.3">14</text>
<text x="116.1" y="48.2">2</text>
<text x="116.1" y="50.8">5</text>
<text x="115.5" y="55.9">11</text>
<text x="135.8" y="59.7">12</text>
<text x="136.5" y="54.6">4</text>
<text x="136.5" y="57.1">7</text>
<text x="116.1" y="60.9">3</text>
<text x="116.1" y="63.5">6</text>
<text x="136.5" y="62.2">9</text>
<text x="115.5" y="68.6">10</text>
<text x="115.5" y="66">13</text>
<text x="115.5" y="74.9">15</text>
<text x="116.1" y="72.4">1</text>
<text x="116.1" y="83.8">2</text>
<text x="115.5" y="88.9">14</text>
<text x="116.1" y="86.3">5</text>
<text x="115.5" y="91.4">11</text>
<text x="135.8" y="95.2">12</text>
<text x="136.5" y="90.1">4</text>
<text x="136.5" y="92.7">7</text>
<text x="115.5" y="101.6">13</text>
<text x="116.1" y="96.5">3</text>
<text x="116.1" y="99">6</text>
<text x="136.5" y="97.8">9</text>
<text x="115.5" y="104.1">10</text>
<text x="116.1" y="107.9">1</text>
<text x="115.5" y="110.5">15</text>
<text x="37.4" y="121.9">3</text>
<text x="37.4" y="124.4">4</text>
<text x="57.1" y="124.4">13</text>
<text x="57.1" y="121.9">14</text>
<text x="115.5" y="125.7">14</text>
<text x="116.1" y="120.6">2</text>
<text x="116.1" y="123.2">5</text>
<text x="37.4" y="127">5</text>
<text x="37.4" y="129.5">6</text>
<text x="57.1" y="129.5">11</text>
<text x="57.1" y="127">12</text>
<text x="115.5" y="128.2">11</text>
<text x="136.5" y="127">4</text>
<text x="136.5" y="129.5">7</text>
<text x="37.4" y="137.1">7</text>
<text x="37.4" y="134.6">9</text>
<text x="57.1" y="134.6">15</text>
<text x="116.1" y="133.3">3</text>
<text x="116.1" y="135.9">6</text>
<text x="135.8" y="132.1">12</text>
<text x="136.5" y="134.6">9</text>
<text x="36.8" y="139.7">10</text>
<text x="37.4" y="142.2">2</text>
<text x="115.5" y="140.9">10</text>
<text x="115.5" y="138.4">13</text>
<text x="37.4" y="147.3">1</text>
<text x="115.5" y="147.3">15</text>
<text x="116.1" y="144.8">1</text>
<text x="37.4" y="157.5">3</text>
<text x="37.4" y="160">4</text>
<text x="57.1" y="160">13</text>
<text x="57.1" y="157.5">14</text>
<text x="116.1" y="160">2</text>
<text x="37.4" y="162.5">5</text>
<text x="37.4" y="165.1">6</text>
<text x="57.1" y="165.1">11</text>
<text x="57.1" y="162.5">12</text>
<text x="115.5" y="167.6">11</text>
<text x="115.5" y="165.1">14</text>
<text x="116.1" y="162.5">5</text>
<text x="136.5" y="166.3">4</text>
<text x="37.4" y="172.7">7</text>
<text x="37.4" y="170.2">9</text>
<text x="57.1" y="170.2">15</text>
<text x="116.1" y="172.7">3</text>
<text x="135.8" y="171.4">12</text>
<text x="136.5" y="168.9">7</text>
<text x="136.5" y="174">9</text>
<text x="36.8" y="175.2">10</text>
<text x="37.4" y="177.8">2</text>
<text x="115.5" y="177.8">13</text>
<text x="116.1" y="175.2">6</text>
<text x="37.4" y="182.9">1</text>
<text x="115.5" y="180.3">10</text>
<text x="116.1" y="184.1">1</text>
<text x="115.5" y="186.7">15</text>
</g>
<text font-size="1.3" fill="#0000c2" x="50.8" y="201.9">SIGNAL BYPASSED MANUALLY.</text>
</svg>
